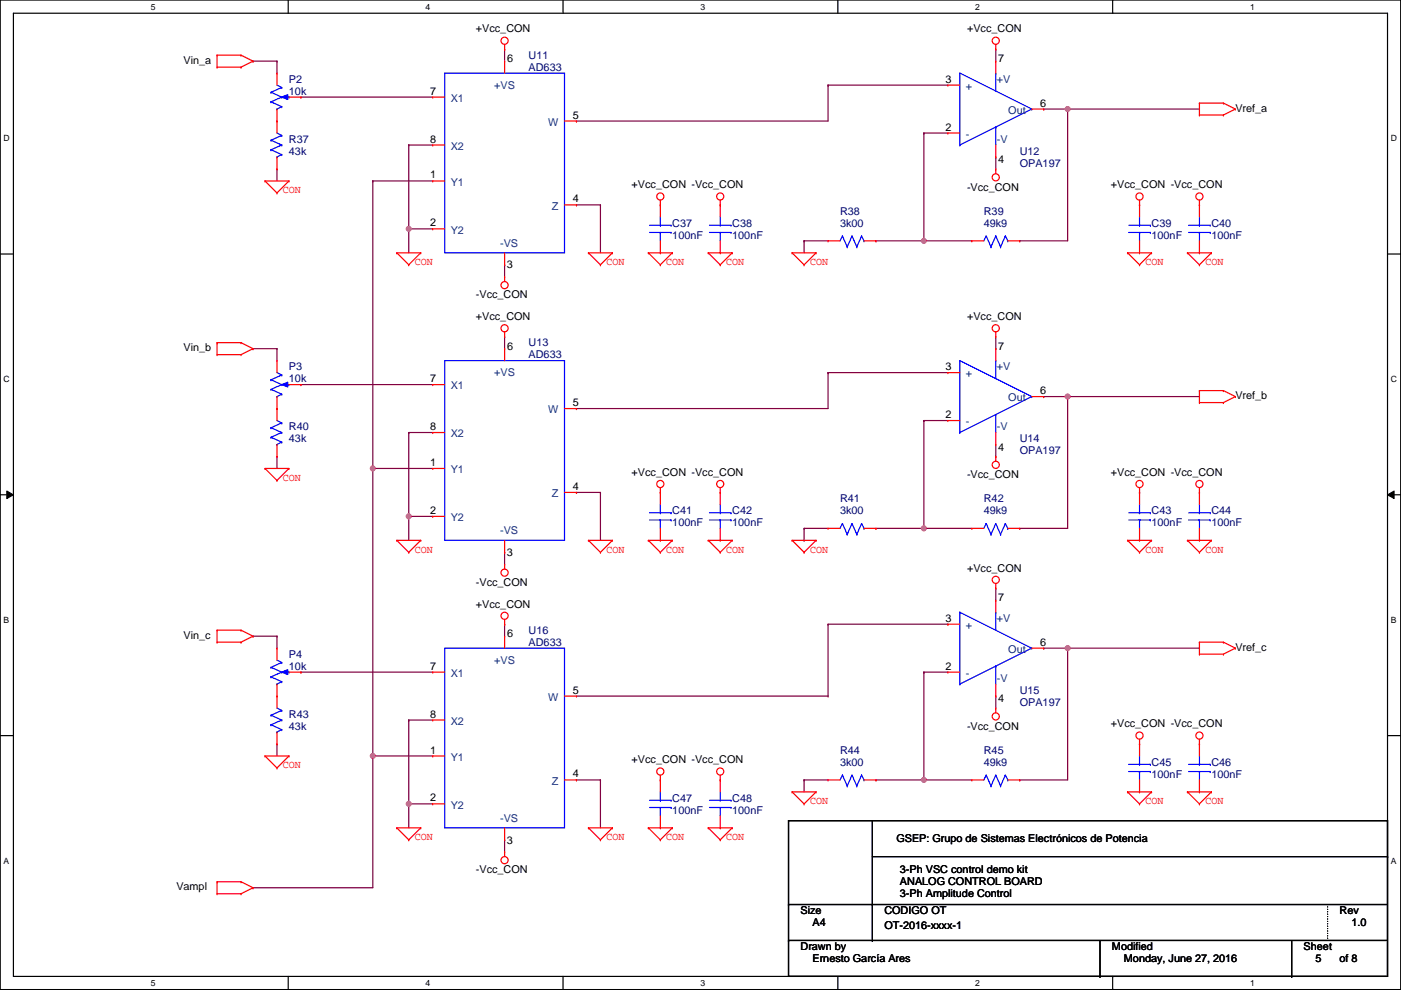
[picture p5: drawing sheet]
<svg xmlns="http://www.w3.org/2000/svg" width="297mm" height="210mm" viewBox="0 0 297 210" stroke-linecap="round" stroke-linejoin="round" font-family="sans-serif">
<path d="M0 0h297v209.8h-297zM2.8 2.8h291.4v204.2h-291.4z" fill="none" stroke="#000" stroke-width=".25"/>
<g fill="#fff">
<path d="M32 .4h1v2h-1z"/>
<path d="M32 207.4h1v2h-1z"/>
</g>
<path d="M61.1 0v2.8M61.1 207v2.8" fill="none" stroke="#000" stroke-width=".25"/>
<g fill="#fff">
<path d="M90.2 .4h1v2h-1z"/>
<path d="M90.2 207.4h1v2h-1z"/>
</g>
<path d="M119.4 0v2.8M119.4 207v2.8" fill="none" stroke="#000" stroke-width=".25"/>
<g fill="#fff">
<path d="M148.5 .4h1v2h-1z"/>
<path d="M148.5 207.4h1v2h-1z"/>
</g>
<path d="M177.6 0v2.8M177.6 207v2.8" fill="none" stroke="#000" stroke-width=".25"/>
<g fill="#fff">
<path d="M206.8 .4h1v2h-1z"/>
<path d="M206.8 207.4h1v2h-1z"/>
</g>
<path d="M235.9 0v2.8M235.9 207v2.8" fill="none" stroke="#000" stroke-width=".25"/>
<g fill="#fff">
<path d="M265 .4h1.1v2h-1.1z"/>
<path d="M265 207.4h1.1v2h-1.1z"/>
<path d="M.7 28.3h1.4v2.1h-1.4z"/>
<path d="M294.9 28.3h1.3v2.1h-1.3z"/>
<path d="M.7 79.4h1.4v2h-1.4z"/>
<path d="M294.9 79.4h1.3v2h-1.3z"/>
</g>
<path d="M0 53.9h2.8M294.2 53.9h2.8" fill="none" stroke="#000" stroke-width=".25"/>
<g fill="#fff">
<path d="M.7 130.4h1.3v2.1h-1.3z"/>
<path d="M294.9 130.4h1.2v2.1h-1.2z"/>
</g>
<path d="M0 104.9h2.8M294.2 104.9h2.8" fill="none" stroke="#000" stroke-width=".25"/>
<path d="M1.4 104.1l1.4 .8-1.4 .8zM294.2 104.9l1.4-.8v1.6z" fill="#000"/>
<path d="M1.4 104.1l1.4 .8-1.4 .8zM294.2 104.9l1.4-.8v1.6z" fill="none" stroke="#000" stroke-width=".21"/>
<g fill="#fff">
<path d="M.7 181.5h1.3v2h-1.3z"/>
<path d="M294.9 181.5h1.2v2h-1.2z"/>
</g>
<path d="M0 156h2.8M294.2 156h2.8" fill="none" stroke="#000" stroke-width=".25"/>
<path d="M86.7 48.5h.1M86.7 48.5h5M86.7 48.5v5.1M122.2 43.4h.1M122.2 43.4h5.1M127.3 43.4h.1M127.3 43.4v10.2" fill="none" stroke="#800040" stroke-width=".25"/>
<circle cx="86.7" cy="48.5" r=".5" fill="#f0f"/>
<circle cx="86.7" cy="48.5" r=".5" fill="none" stroke="#f0f" stroke-width=".25"/>
<path d="M86.7 30.7h.1M86.7 30.7h5M86.7 30.7v17.8M86.7 91.7h.1M86.7 91.7v22.9M86.7 91.7h5M86.7 109.5h.1M86.7 109.5h5M122.2 104.4h.1M122.2 104.4h5.1M127.3 104.4h.1M127.3 104.4v10.2" fill="none" stroke="#800040" stroke-width=".25"/>
<circle cx="86.7" cy="109.5" r=".5" fill="#f0f"/>
<circle cx="86.7" cy="109.5" r=".5" fill="none" stroke="#f0f" stroke-width=".25"/>
<path d="M86.7 152.7h.1M86.7 152.7v22.8M86.7 152.7h5M86.7 170.4h.1M86.7 170.4h5M122.2 165.4h.1M122.2 165.4h5.1M127.3 165.4h.1M127.3 165.4v10.1" fill="none" stroke="#800040" stroke-width=".25"/>
<circle cx="86.7" cy="170.4" r=".5" fill="#f0f"/>
<circle cx="86.7" cy="170.4" r=".5" fill="none" stroke="#f0f" stroke-width=".25"/>
<path d="M79 99.3h.1M79 99.3h12.7M79 99.3v61M53.6 188.2h.1M53.6 188.2h25.4" fill="none" stroke="#800040" stroke-width=".25"/>
<circle cx="79" cy="160.3" r=".5" fill="#f0f"/>
<circle cx="79" cy="160.3" r=".5" fill="none" stroke="#f0f" stroke-width=".25"/>
<circle cx="79" cy="99.3" r=".5" fill="#f0f"/>
<circle cx="79" cy="99.3" r=".5" fill="none" stroke="#f0f" stroke-width=".25"/>
<g fill="none" stroke="#800040" stroke-width=".25">
<path d="M107 10.4h.1M107 10.4v2.6M211.1 10.4h.1M211.1 10.4v2.6M63.8 20.6h.1M63.8 20.6h27.9M79 38.4h.1M79 38.4h12.7M79 38.4v60.9M211.1 33.3h.1M211.1 33.3v2.5M221.3 23.1h.1"/>
<path d="M221.3 23.1h5.1M107 56.1h.1M107 56.1v2.6M107 71.4h.1M107 71.4v2.5M63.8 81.5h.1M63.8 81.5h27.9M107 117.1h.1M107 117.1v2.5M107 132.3h.1M107 132.3v2.6M63.8 142.5h.1"/>
<path d="M63.8 142.5h27.9M79 160.3h.1M79 160.3h12.7M79 160.3v27.9M107 178.1h.1M107 178.1v2.5"/>
</g>
<circle cx="226.4" cy="23.1" r=".5" fill="#f0f"/>
<circle cx="226.4" cy="23.1" r=".5" fill="none" stroke="#f0f" stroke-width=".25"/>
<path d="M195.9 28.2h.1M195.9 28.2h5.1M195.9 28.2v22.9M226.4 23.1h.1M226.4 23.1v28h-10.2M216.2 51.1h.1" fill="none" stroke="#800040" stroke-width=".25"/>
<circle cx="195.9" cy="51.1" r=".5" fill="#f0f"/>
<circle cx="195.9" cy="51.1" r=".5" fill="none" stroke="#f0f" stroke-width=".25"/>
<g fill="none" stroke="#800040" stroke-width=".25">
<path d="M53.6 13h.1M53.6 13h5.1M58.7 13h.1M58.7 13v2.5M58.7 35.8h.1M58.7 35.8v2.6M122.2 25.7h.1M122.2 25.7h53.4M226.4 23.1h.1M226.4 23.1h27.9M170.5 51.1h.1M170.5 51.1h5.1"/>
<path d="M170.5 51.1v2.5M185.7 51.1h.1M185.7 51.1h20.3M195.9 51.1h.1M211.1 73.9h.1M211.1 71.4v2.5M211.1 96.8h.1M211.1 94.2v2.6M221.3 84.1h.1M221.3 84.1h5.1M226.4 84.1h.1M226.4 84.1v27.9"/>
</g>
<circle cx="226.4" cy="84.1" r=".5" fill="#f0f"/>
<circle cx="226.4" cy="84.1" r=".5" fill="none" stroke="#f0f" stroke-width=".25"/>
<path d="M195.9 89.2h.1M195.9 89.2h5.1M195.9 89.2v22.8M216.2 112h.1M216.2 112h10.2" fill="none" stroke="#800040" stroke-width=".25"/>
<circle cx="195.9" cy="112" r=".5" fill="#f0f"/>
<circle cx="195.9" cy="112" r=".5" fill="none" stroke="#f0f" stroke-width=".25"/>
<g fill="none" stroke="#800040" stroke-width=".25">
<path d="M175.6 18h.1M175.6 18v7.7M175.6 18h25.4M53.6 73.9h.1M53.6 73.9h5.1M58.7 73.9h.1M58.7 73.9v2.6M175.6 79h.1M175.6 79v7.6h-53.4M175.6 79h25.4M58.7 96.8h.1M58.7 96.8v2.5"/>
<path d="M122.2 86.6h.1M226.4 84.1h.1M226.4 84.1h27.9M170.5 112h.1M170.5 114.6h.1M170.5 112h5.1M170.5 112v2.6M185.7 112h.1M185.7 112h20.3M195.9 112h.1M211.1 124.7h.1M211.1 124.7v2.6"/>
<path d="M221.3 137.4h.1M221.3 137.4h5.1M226.4 137.4h.1M226.4 137.4v28M211.1 147.6h.1M211.1 147.6v2.5"/>
</g>
<circle cx="226.4" cy="137.4" r=".5" fill="#f0f"/>
<circle cx="226.4" cy="137.4" r=".5" fill="none" stroke="#f0f" stroke-width=".25"/>
<path d="M195.9 142.5h.1M195.9 142.5h5.1M195.9 142.5v22.9M216.2 165.4h.1M216.2 165.4h10.2" fill="none" stroke="#800040" stroke-width=".25"/>
<circle cx="195.9" cy="165.4" r=".5" fill="#f0f"/>
<circle cx="195.9" cy="165.4" r=".5" fill="none" stroke="#f0f" stroke-width=".25"/>
<g fill="none" stroke="#800040" stroke-width=".25">
<path d="M53.6 134.9h.1M53.6 134.9h5.1M58.7 134.9h.1M58.7 134.9v2.5M175.6 132.3h.1M175.6 132.3h25.4M175.6 132.3v15.3M201 132.3h.1M226.4 137.4h.1M226.4 137.4h27.9M58.7 157.7h.1M58.7 157.7v2.6"/>
<path d="M122.2 147.6h53.4M175.6 147.6h.1M170.5 165.4h.1M170.5 165.4h5.1M170.5 165.4v2.5M185.7 165.4h.1M185.7 165.4h20.3M195.9 165.4h.1"/>
</g>
<g fill="none" stroke="#f00" stroke-width=".25">
<path d="M46 14.2h.1M46 11.7h.1M46 11.7v2.5M46 11.7h5.1M46 14.2h5.1M51.1 11.7h.1M51.1 14.2h.1M51.1 11.7l2.5 1.3M53.6 13h.1M53.6 13l-2.5 1.2M107 10.4h.1M107 9.4v1"/>
<path d="M211.1 10.4h.1M211.1 9.4v1M56.2 38.4h.1M56.2 38.4h5.1M56.2 38.4l2.5 2.5M61.3 38.4h.1M61.3 38.4l-2.6 2.5M211.1 35.8h.1M211.1 35.8v1M254.3 24.4h.1M254.3 21.9h.1M254.3 21.9h5.1"/>
<path d="M254.3 24.4h5.1M254.3 21.9v2.5M259.4 21.9h.1M259.4 24.4h.1M259.4 21.9l2.5 1.2M261.9 23.1h.1M261.9 23.1l-2.5 1.3M58.7 40.9h.1M84.1 53.6h.1M84.1 53.6h5.1M84.1 53.6l2.6 2.5M86.7 56.1h.1"/>
<path d="M89.2 53.6h.1M89.2 53.6l-2.5 2.5M107 58.7h.1M107 58.7v1M124.8 53.6h.1M124.8 53.6h5M124.8 53.6l2.5 2.5M127.3 56.1h.1M129.8 53.6h.1M129.8 53.6l-2.5 2.5M137.5 53.6h.1M137.5 53.6h5"/>
<path d="M137.5 53.6l2.5 2.5M140 56.1h.1M140 43.4h.1M140 53.6h.1M140 42.4v3.6M140 51.1v2.5M142.5 53.6h.1M142.5 53.6l-2.5 2.5M150.2 53.6h.1M150.2 53.6h5M150.2 53.6l2.5 2.5M152.7 56.1h.1"/>
<path d="M152.7 43.4h.1M152.7 42.4v1M155.2 53.6h.1M155.2 53.6l-2.5 2.5M167.9 53.6h.1M167.9 53.6h5.1M167.9 53.6l2.6 2.5M170.5 56.1h.1M173 53.6h.1M173 53.6l-2.5 2.5M175.6 51.1h.1M175.6 51.1h2.5"/>
<path d="M183.2 51.1h2.5M185.7 51.1h.1M239.1 53.6h.1M239.1 53.6h5M239.1 53.6l2.5 2.5M241.6 56.1h.1M241.6 43.4h.1M241.6 42.4v1M244.1 53.6h.1M244.1 53.6l-2.5 2.5M251.8 53.6h.1M251.8 53.6h5"/>
<path d="M251.8 53.6l2.5 2.5M254.3 56.1h.1M254.3 43.4h.1M254.3 42.4v1M256.8 53.6h.1M256.8 53.6l-2.5 2.5M46 75.2h.1M46 72.7h.1M46 72.7v2.5M46 72.7h5.1M46 75.2h5.1M51.1 72.7h.1"/>
<path d="M51.1 75.2h.1M51.1 72.7l2.5 1.2M53.6 73.9h.1M53.6 73.9l-2.5 1.3M107 71.4h.1M107 70.4v1M211.1 71.4h.1M211.1 70.4v1M56.2 99.3h.1M56.2 99.3h5.1M56.2 99.3l2.5 2.6M61.3 99.3h.1"/>
<path d="M61.3 99.3l-2.6 2.6M211.1 96.8h.1M211.1 96.8v1M254.3 85.4h.1M254.3 82.8h.1M254.3 82.8v2.6M254.3 82.8h5.1M254.3 85.4h5.1M259.4 82.8h.1M259.4 85.4h.1M259.4 82.8l2.5 1.3M261.9 84.1h.1"/>
<path d="M261.9 84.1l-2.5 1.3M58.7 101.9h.1M84.1 114.6h.1M84.1 114.6h5.1M84.1 114.6l2.6 2.5M86.7 117.1h.1M89.2 114.6h.1M89.2 114.6l-2.5 2.5M107 119.6h.1M107 119.6v1.1M124.8 114.6h.1M124.8 114.6h5"/>
<path d="M124.8 114.6l2.5 2.5M127.3 117.1h.1M129.8 114.6h.1M129.8 114.6l-2.5 2.5M137.5 114.6h.1M137.5 114.6h5M137.5 114.6l2.5 2.5M140 117.1h.1M140 104.4h.1M140 103.4v1M142.5 114.6h.1M142.5 114.6l-2.5 2.5"/>
<path d="M150.2 114.6h.1M150.2 114.6h5M150.2 114.6l2.5 2.5M152.7 117.1h.1M152.7 104.4h.1M152.7 114.6h.1M152.7 103.4v3.5M152.7 112v2.6M155.2 114.6h.1M155.2 114.6l-2.5 2.5M167.9 114.6h.1M167.9 114.6h5.1"/>
<path d="M167.9 114.6l2.6 2.5M170.5 117.1h.1M173 114.6h.1M173 114.6l-2.5 2.5M175.6 112h.1M175.6 112h2.5M183.2 112h2.5M185.7 112h.1M206 112h.1M206 112h2.6M213.7 112h2.5M216.2 112h.1"/>
<path d="M239.1 114.6h.1M239.1 114.6h5M239.1 114.6l2.5 2.5M241.6 117.1h.1M241.6 104.4h.1M241.6 114.6h.1M241.6 103.4v3.5M241.6 112v2.6M244.1 114.6h.1M244.1 114.6l-2.5 2.5M251.8 114.6h.1M251.8 114.6h5"/>
<path d="M251.8 114.6l2.5 2.5M254.3 117.1h.1M254.3 104.4h.1M254.3 103.4v1M256.8 114.6h.1M256.8 114.6l-2.5 2.5M46 136.2h.1M46 133.6h.1M46 133.6v2.6M46 136.2h5.1M46 133.6h5.1M51.1 133.6h.1"/>
<path d="M51.1 136.2h.1M51.1 133.6l2.5 1.3M53.6 134.9h.1M53.6 134.9l-2.5 1.3M107 132.3h.1M107 134.9h.1M107 131.3v1M107 134.9v2.5M211.1 124.7h.1M211.1 123.7v1M254.3 138.7h.1M254.3 136.2h.1"/>
<path d="M254.3 136.2v2.5M254.3 136.2h5.1M254.3 138.7h5.1M259.4 136.2h.1M259.4 138.7h.1M259.4 136.2l2.5 1.2M261.9 137.4h.1M261.9 137.4l-2.5 1.3M91.7 152.7h.1M91.7 142.5h.1M91.7 152.7h2.6M91.7 142.5h2.6"/>
<path d="M119.7 147.6h2.5M122.2 147.6h.1M211.1 150.1h.1M211.1 150.1v1M241.6 157.7h.1M241.6 156.7v1M254.3 157.7h.1M254.3 156.7v1M56.2 160.3h.1M56.2 160.3h5.1M56.2 160.3l2.5 2.5M58.7 162.8h.1"/>
<path d="M61.3 160.3h.1M61.3 160.3l-2.6 2.5M84.1 175.5h.1M84.1 175.5h5.1M84.1 175.5l2.6 2.6M86.7 178.1h.1M89.2 175.5h.1M89.2 175.5l-2.5 2.6M91.7 160.3h.1M91.7 170.4h.1M91.7 160.3h2.6M91.7 170.4h2.6"/>
<path d="M107 178.1h.1M107 175.5v2.6M119.7 165.4h2.5M122.2 165.4h.1M124.8 175.5h.1M124.8 175.5h5M124.8 175.5l2.5 2.6M127.3 178.1h.1M129.8 175.5h.1M129.8 175.5l-2.5 2.6M137.5 175.5h.1M137.5 175.5h5"/>
<path d="M137.5 175.5l2.5 2.6M140 178.1h.1M140 165.4h.1M140 175.5h.1M140 164.3v3.6M140 173v2.5M142.5 175.5h.1M142.5 175.5l-2.5 2.6M150.2 175.5h.1M150.2 175.5h5M150.2 175.5l2.5 2.6M152.7 178.1h.1"/>
<path d="M152.7 165.4h.1M152.7 175.5h.1M152.7 164.3v3.6M152.7 173v2.5M155.2 175.5h.1M155.2 175.5l-2.5 2.6M167.9 167.9h.1M167.9 167.9h5.1M167.9 167.9l2.6 2.5M170.5 170.4h.1M173 167.9h.1M173 167.9l-2.5 2.5"/>
<path d="M175.6 165.4h.1M175.6 165.4h2.5M183.2 165.4h2.5M185.7 165.4h.1M239.1 167.9h.1M239.1 167.9h5M239.1 167.9l2.5 2.5M241.6 170.4h.1M244.1 167.9h.1M244.1 167.9l-2.5 2.5M251.8 167.9h.1M251.8 167.9h5"/>
<path d="M251.8 167.9l2.5 2.5M254.3 170.4h.1M256.8 167.9h.1M256.8 167.9l-2.5 2.5M46 189.5h.1M46 187h.1M46 187h5.1M46 189.5h5.1M46 187v2.5M51.1 187h.1M51.1 189.5h.1M51.1 187l2.5 1.2"/>
<path d="M53.6 188.2h.1M53.6 188.2l-2.5 1.3M107 180.6h.1M107 180.6v1"/>
<circle cx="107" cy="8.6" r=".76"/>
<circle cx="211.1" cy="8.6" r=".76"/>
<circle cx="211.1" cy="37.6" r=".76"/>
<circle cx="140" cy="41.7" r=".76"/>
<circle cx="152.7" cy="41.7" r=".76"/>
<circle cx="241.6" cy="41.7" r=".76"/>
<circle cx="254.3" cy="41.7" r=".76"/>
<circle cx="107" cy="69.6" r=".76"/>
<circle cx="107" cy="60.5" r=".76"/>
<circle cx="211.1" cy="69.6" r=".76"/>
<circle cx="211.1" cy="98.6" r=".76"/>
<circle cx="140" cy="102.6" r=".76"/>
<circle cx="152.7" cy="102.6" r=".76"/>
<circle cx="241.6" cy="102.6" r=".76"/>
<circle cx="254.3" cy="102.6" r=".76"/>
<circle cx="107" cy="130.6" r=".76"/>
<circle cx="107" cy="121.4" r=".76"/>
<circle cx="211.1" cy="122.9" r=".76"/>
<circle cx="211.1" cy="151.9" r=".76"/>
<circle cx="241.6" cy="156" r=".76"/>
<circle cx="254.3" cy="156" r=".76"/>
<circle cx="140" cy="163.6" r=".76"/>
<circle cx="152.7" cy="163.6" r=".76"/>
<circle cx="107" cy="182.4" r=".76"/>
</g>
<g fill="none" stroke="#000" stroke-width=".25">
<path d="M167.2 174h127v33h-127zM185 174v25.4M167.2 199.4h.1M167.2 191.8h.1M167.2 199.4h127M167.2 191.8h127M185 199.4h.1M185 191.8h.1M185 181.6h109.2M233.2 199.4v7.6M273.9 199.4v7.6M294.2 181.6h.1"/>
<path d="M233.2 207h.1M273.9 207h.1"/>
</g>
<path d="M281.5 191.8v7.6M281.5 199.4h.1" fill="none" stroke="#000" stroke-width=".25" stroke-dasharray="0 .5"/>
<g fill="none" stroke="#00f" stroke-width=".25">
<path d="M57.5 19.6h.1M57.5 19.6l2.2 1M58.7 18l1 .6M59.7 18.6h.1M59.7 18.6l-2.2 1M57.5 21.6h.1M57.5 21.6l2.2 1M58.7 23.1h.1M59.7 20.6h.1M59.7 22.6h.1M59.7 20.6l-2.2 1M59.7 22.6l-1 .5"/>
<path d="M137.7 49.3h4.6M137.7 47.8h4.6M140 47.8h.1M140 49.3h.1M140 46v1.8M140 49.3v1.8M142.3 49.3h.1M142.3 47.8h.1M178.6 50h.1M178.6 50l1 2.3M178.6 50l-.5 1.1M179.6 52.3h.1"/>
<path d="M180.6 50h.1M180.6 50l-1 2.3M180.6 50l1.1 2.3M181.7 52.3h.1M182.7 50h.1M182.7 50l-1 2.3M182.7 50l.5 1.1M183.2 51.1h.1M150.4 110.2h4.6M150.4 108.7h4.6M152.7 108.7h.1M152.7 110.2h.1"/>
<path d="M152.7 106.9v1.8M152.7 110.2v1.8M155 110.2h.1M155 108.7h.1M178.6 111h.1M178.6 111l1 2.3M178.6 111l-.5 1M179.6 113.3h.1M180.6 111h.1M180.6 111l-1 2.3M180.6 111l1.1 2.3M181.7 113.3h.1"/>
<path d="M182.7 111h.1M182.7 111l-1 2.3M182.7 111l.5 1M183.2 112h.1M209.1 111h.1M209.1 111l1 2.3M209.1 111l-.5 1M210.1 113.3h.1M211.1 111h.1M211.1 111l-1 2.3M211.1 111l1 2.3M212.1 113.3h.1"/>
<path d="M213.2 111h.1M213.2 111l-1.1 2.3M213.2 111l.5 1M213.7 112h.1M239.3 110.2h4.6M239.3 108.7h4.6M241.6 108.7h.1M241.6 110.2h.1M241.6 106.9v1.8M241.6 110.2v1.8M243.9 110.2h.1M243.9 108.7h.1"/>
<path d="M94.3 137.4h25.4v38.1h-25.4zM137.7 171.2h4.6M137.7 169.7h4.6M140 169.7h.1M140 171.2h.1M140 167.9v1.8M140 171.2v1.8M142.3 171.2h.1M142.3 169.7h.1M150.4 171.2h4.6M150.4 169.7h4.6M152.7 169.7h.1"/>
<path d="M152.7 171.2h.1M152.7 167.9v1.8M152.7 171.2v1.8M155 171.2h.1M155 169.7h.1M178.6 164.3h.1M178.6 164.3l1 2.3M178.6 164.3l-.5 1.1M179.6 166.6h.1M180.6 164.3h.1M180.6 164.3l-1 2.3M180.6 164.3l1.1 2.3"/>
<path d="M181.7 166.6h.1M182.7 164.3h.1M182.7 164.3l-1 2.3M182.7 164.3l.5 1.1M183.2 165.4h.1"/>
</g>
<path d="M59.7 20.6l1.3-.5v1z" fill="#00f"/>
<g fill="none" stroke="#00f" stroke-width=".25">
<path d="M94.3 15.5h25.4v38.1h-25.4zM203.5 15.5h.1M203.5 15.5v15.2M203.5 15.5l15.2 7.6M211.1 15.5h.1M211.1 15.5v3.8M59.7 20.6l1.3-.5v1zM61 20.6h.3M61.3 20.6h.1M203.5 30.7h.1M211.1 26.9h.1M211.1 26.9v3.8"/>
<path d="M218.7 23.1h.1M218.7 23.1l-15.2 7.6M150.4 49.3h4.6M150.4 47.8h4.6M152.7 47.8h.1M152.7 49.3h.1M152.7 46v1.8M152.7 49.3v1.8M155 49.3h.1M155 47.8h.1M58.7 140l1 .5M57.5 141.5h.1"/>
<path d="M57.5 143.5h.1M57.5 141.5l2.2 1M57.5 143.5l2.2 1M58.7 145h.1M59.7 142.5h.1M59.7 144.5h.1M59.7 140.5h.1M59.7 140.5l-2.2 1M59.7 142.5l-2.2 1M59.7 144.5l-1 .5"/>
</g>
<g fill="none" stroke="#f00" stroke-width=".25">
<path d="M58.7 15.5h.1M58.7 15.5v2.5M107 13h.1M107 13v2.5M201 18h.1M201 18h2.5M211.1 13h.1M211.1 13v2.5M58.7 25.7h.1M58.7 23.1v2.6M61.3 20.6h2.5M63.8 20.6h.1"/>
<path d="M91.7 38.4h.1M91.7 30.7h.1M91.7 20.6h.1M91.7 20.6h2.6M91.7 38.4h2.6M91.7 30.7h2.6M119.7 25.7h2.5M122.2 25.7h.1M201 28.2h.1M201 28.2h2.5M211.1 33.3h.1M211.1 30.7v2.6"/>
<path d="M218.7 23.1h2.6M221.3 23.1h.1M91.7 48.5h.1M91.7 48.5h2.6M107 56.1h.1M107 53.6v2.5M119.7 43.4h2.5M122.2 43.4h.1M152.7 43.4h.1M152.7 53.6h.1M152.7 43.4v2.6M152.7 51.1v2.5"/>
</g>
<path d="M59.7 142.5l1.3-.5v1z" fill="#00f"/>
<g fill="none" stroke="#00f" stroke-width=".25">
<path d="M57.5 29.7h.1M57.5 31.8h.1M57.5 29.7l2.2 1M57.5 31.8l2.2 1M58.7 33.3h.1M58.7 28.2l1 .5M59.7 30.7h.1M59.7 32.8h.1M59.7 28.7h.1M59.7 28.7l-2.2 1M59.7 30.7l-2.2 1.1M59.7 32.8l-1 .5"/>
<path d="M58.7 79l1 .5M59.7 79.5h.1M59.7 79.5l-2.2 1M57.5 80.5h.1M57.5 82.6h.1M57.5 80.5l2.2 1M57.5 82.6l2.2 1M58.7 84.1h.1M59.7 81.5h.1M59.7 83.6h.1M59.7 81.5l-2.2 1.1M59.7 83.6l-1 .5"/>
<path d="M252 110.2h4.6M252 108.7h4.6M254.3 108.7h.1M254.3 110.2h.1M254.3 106.9v1.8M254.3 110.2v1.8M256.6 110.2h.1M256.6 108.7h.1M203.5 129.8h.1M203.5 129.8v15.2M203.5 129.8l15.2 7.6M211.1 129.8h.1"/>
<path d="M211.1 129.8v3.8M218.7 137.4h.1M218.7 137.4l-15.2 7.6M59.7 142.5l1.3-.5v1zM61 142.5h.3M61.3 142.5h.1M203.5 145h.1M211.1 141.2h.1M211.1 141.2v3.8"/>
</g>
<g fill="none" stroke="#f00" stroke-width=".25">
<path d="M58.7 25.7h.1M58.7 35.8h.1M58.7 25.7v2.5M58.7 33.3v2.5M254.3 104.4h.1M254.3 114.6h.1M254.3 104.4v2.5M254.3 112v2.6M58.7 137.4h.1M58.7 137.4v2.6M201 132.3h.1M201 132.3h2.5"/>
<path d="M211.1 127.3h.1M211.1 127.3v2.5M218.7 137.4h2.6M221.3 137.4h.1M58.7 147.6h.1M58.7 145v2.6M61.3 142.5h2.5M63.8 142.5h.1M201 142.5h.1M201 142.5h2.5M211.1 147.6h.1M211.1 145v2.6"/>
</g>
<path d="M59.7 81.5l1.3-.5v1.1z" fill="#00f"/>
<g fill="none" stroke="#00f" stroke-width=".25">
<path d="M209.1 50h.1M209.1 50l1 2.3M209.1 50l-.5 1.1M210.1 52.3h.1M211.1 50h.1M211.1 50l-1 2.3M211.1 50l1 2.3M212.1 52.3h.1M213.2 50h.1M213.2 50l-1.1 2.3M213.2 50l.5 1.1M213.7 51.1h.1"/>
<path d="M239.3 49.3h4.6M239.3 47.8h4.6M241.6 47.8h.1M241.6 49.3h.1M241.6 46v1.8M241.6 49.3v1.8M243.9 49.3h.1M243.9 47.8h.1M252 49.3h4.6M252 47.8h4.6M254.3 47.8h.1M254.3 49.3h.1"/>
<path d="M254.3 46v1.8M254.3 49.3v1.8M256.6 49.3h.1M256.6 47.8h.1M94.3 76.5h25.4v38.1h-25.4zM203.5 76.5h.1M203.5 76.5v15.2M203.5 76.5l15.2 7.6M211.1 76.5h.1M211.1 76.5v3.8M57.5 90.7h.1M57.5 92.7h.1"/>
<path d="M57.5 90.7l2.2 1M57.5 92.7l2.2 1M58.7 94.2h.1M58.7 89.2l1 .5M59.7 81.5l1.3-.5v1.1zM59.7 91.7h.1M59.7 93.7h.1M59.7 89.7h.1M59.7 89.7l-2.2 1M59.7 91.7l-2.2 1M59.7 93.7l-1 .5M61 81.5h.3"/>
<path d="M61.3 81.5h.1M203.5 91.7h.1M211.1 87.9h.1M211.1 87.9v3.8M218.7 84.1h.1M218.7 84.1l-15.2 7.6M137.7 110.2h4.6M137.7 108.7h4.6M140 108.7h.1M140 110.2h.1M140 106.9v1.8M140 110.2v1.8"/>
<path d="M142.3 110.2h.1M142.3 108.7h.1M57.5 151.6h.1M57.5 153.7h.1M57.5 151.6l2.2 1.1M57.5 153.7l2.2 1M58.7 155.2h.1M58.7 150.1l1 .5M59.7 152.7h.1M59.7 154.7h.1M59.7 150.6h.1M59.7 150.6l-2.2 1"/>
<path d="M59.7 152.7l-2.2 1M59.7 154.7l-1 .5M209.1 164.3h.1M209.1 164.3l1 2.3M209.1 164.3l-.5 1.1M210.1 166.6h.1M211.1 164.3h.1M211.1 164.3l-1 2.3M211.1 164.3l1 2.3M212.1 166.6h.1M213.2 164.3h.1M213.2 164.3l-1.1 2.3"/>
<path d="M213.2 164.3l.5 1.1M213.7 165.4h.1M239.3 163.6h4.6M239.3 162.1h4.6M241.6 162.1h.1M241.6 163.6h.1M241.6 160.3v1.8M241.6 163.6v1.8M243.9 163.6h.1M243.9 162.1h.1M252 163.6h4.6M252 162.1h4.6"/>
<path d="M254.3 162.1h.1M254.3 163.6h.1M254.3 160.3v1.8M254.3 163.6v1.8M256.6 163.6h.1M256.6 162.1h.1"/>
</g>
<g fill="none" stroke="#f00" stroke-width=".25">
<path d="M206 51.1h.1M206 51.1h2.6M213.7 51.1h2.5M216.2 51.1h.1M241.6 43.4h.1M241.6 53.6h.1M241.6 43.4v2.6M241.6 51.1v2.5M254.3 43.4h.1M254.3 53.6h.1M254.3 43.4v2.6M254.3 51.1v2.5"/>
<path d="M58.7 76.5h.1M58.7 76.5v2.5M107 73.9h.1M107 73.9v2.6M201 79h.1M201 79h2.5M211.1 73.9h.1M211.1 73.9v2.6M58.7 86.6h.1M58.7 96.8h.1M58.7 84.1v5.1M58.7 94.2v2.6"/>
<path d="M61.3 81.5h2.5M63.8 81.5h.1M91.7 99.3h.1M91.7 91.7h.1M91.7 81.5h.1M91.7 81.5h2.6M91.7 99.3h2.6M91.7 91.7h2.6M119.7 86.6h2.5M122.2 86.6h.1M201 89.2h.1M201 89.2h2.5"/>
<path d="M211.1 94.2h.1M211.1 91.7v2.5M218.7 84.1h2.6M221.3 84.1h.1M91.7 109.5h.1M91.7 109.5h2.6M107 117.1h.1M107 114.6v2.5M119.7 104.4h2.5M122.2 104.4h.1M140 104.4h.1M140 114.6h.1"/>
<path d="M140 104.4v2.5M140 112v2.6M58.7 147.6h.1M58.7 157.7h.1M58.7 147.6v2.5M58.7 155.2v2.5M241.6 157.7h.1M241.6 157.7v2.6M254.3 157.7h.1M254.3 157.7v2.6M206 165.4h.1M206 165.4h2.6"/>
<path d="M213.7 165.4h2.5M216.2 165.4h.1M241.6 167.9h.1M241.6 165.4v2.5M254.3 167.9h.1M254.3 165.4v2.5"/>
</g>
<circle cx="86.7" cy="48.5" r=".5" fill="#f0f"/>
<circle cx="86.7" cy="48.5" r=".5" fill="none" stroke="#f0f" stroke-width=".25"/>
<circle cx="86.7" cy="109.5" r=".5" fill="#f0f"/>
<circle cx="86.7" cy="109.5" r=".5" fill="none" stroke="#f0f" stroke-width=".25"/>
<circle cx="86.7" cy="170.4" r=".5" fill="#f0f"/>
<circle cx="86.7" cy="170.4" r=".5" fill="none" stroke="#f0f" stroke-width=".25"/>
<circle cx="79" cy="160.3" r=".5" fill="#f0f"/>
<circle cx="79" cy="160.3" r=".5" fill="none" stroke="#f0f" stroke-width=".25"/>
<circle cx="79" cy="99.3" r=".5" fill="#f0f"/>
<circle cx="79" cy="99.3" r=".5" fill="none" stroke="#f0f" stroke-width=".25"/>
<circle cx="226.4" cy="23.1" r=".5" fill="#f0f"/>
<circle cx="226.4" cy="23.1" r=".5" fill="none" stroke="#f0f" stroke-width=".25"/>
<circle cx="195.9" cy="51.1" r=".5" fill="#f0f"/>
<circle cx="195.9" cy="51.1" r=".5" fill="none" stroke="#f0f" stroke-width=".25"/>
<circle cx="226.4" cy="84.1" r=".5" fill="#f0f"/>
<circle cx="226.4" cy="84.1" r=".5" fill="none" stroke="#f0f" stroke-width=".25"/>
<circle cx="195.9" cy="112" r=".5" fill="#f0f"/>
<circle cx="195.9" cy="112" r=".5" fill="none" stroke="#f0f" stroke-width=".25"/>
<circle cx="226.4" cy="137.4" r=".5" fill="#f0f"/>
<circle cx="226.4" cy="137.4" r=".5" fill="none" stroke="#f0f" stroke-width=".25"/>
<circle cx="195.9" cy="165.4" r=".5" fill="#f0f"/>
<circle cx="195.9" cy="165.4" r=".5" fill="none" stroke="#f0f" stroke-width=".25"/>
<g font-size="2.3">
<text x="100.9" y="6.9">+Vcc_CON</text>
<text x="205" y="6.9">+Vcc_CON</text>
<text x="38.9" y="13.5">Vin_a</text>
<text x="107.5" y="13.2">6</text>
<text x="200.4" y="17.5">3</text>
<text x="211.6" y="13.2">7</text>
<text x="91.2" y="20.1">7</text>
<text x="220.5" y="22.6">6</text>
<text x="261.9" y="23.7">Vref_a</text>
<text x="121.5" y="25.1">5</text>
<text x="200.4" y="27.7">2</text>
<text x="91.2" y="30.2">8</text>
<text x="211.6" y="34.6">4</text>
<text x="91.2" y="37.8">1</text>
<text x="133.9" y="39.9">+Vcc_CON -Vcc_CON</text>
<text x="205" y="40.4">-Vcc_CON</text>
<text x="235.5" y="39.9">+Vcc_CON -Vcc_CON</text>
<text x="121.5" y="42.9">4</text>
<text x="91.2" y="48">2</text>
<text x="107.5" y="56.9">3</text>
<text x="100.9" y="63.3">-Vcc_CON</text>
<text x="100.9" y="67.8">+Vcc_CON</text>
<text x="205" y="67.8">+Vcc_CON</text>
<text x="38.9" y="74.5">Vin_b</text>
<text x="107.5" y="74.2">6</text>
<text x="211.6" y="74.2">7</text>
<text x="91.2" y="81">7</text>
<text x="200.4" y="78.5">3</text>
<text x="220.5" y="83.6">6</text>
<text x="121.5" y="86.1">5</text>
<text x="200.4" y="88.6">2</text>
<text x="261.9" y="84.6">Vref_b</text>
<text x="91.2" y="91.2">8</text>
<text x="211.6" y="95.5">4</text>
<text x="91.2" y="98.8">1</text>
<text x="133.9" y="100.9">+Vcc_CON -Vcc_CON</text>
<text x="205" y="101.4">-Vcc_CON</text>
<text x="235.5" y="100.9">+Vcc_CON -Vcc_CON</text>
<text x="121.5" y="103.9">4</text>
<text x="91.2" y="109">2</text>
<text x="107.5" y="117.9">3</text>
<text x="100.9" y="124.2">-Vcc_CON</text>
<text x="205" y="121.2">+Vcc_CON</text>
<text x="100.9" y="128.8">+Vcc_CON</text>
<text x="200.4" y="131.8">3</text>
<text x="211.6" y="127.5">7</text>
<text x="38.9" y="135.4">Vin_c</text>
<text x="107.5" y="135.1">6</text>
<text x="220.5" y="136.9">6</text>
<text x="261.9" y="138">Vref_c</text>
<text x="91.2" y="142">7</text>
<text x="200.4" y="142">2</text>
<text x="121.5" y="147.1">5</text>
<text x="211.6" y="148.9">4</text>
<text x="91.2" y="152.1">8</text>
<text x="205" y="154.7">-Vcc_CON</text>
<text x="235.5" y="154.2">+Vcc_CON -Vcc_CON</text>
<text x="91.2" y="159.8">1</text>
<text x="133.9" y="161.8">+Vcc_CON -Vcc_CON</text>
<text x="121.5" y="164.8">4</text>
<text x="91.2" y="169.9">2</text>
<text x="107.5" y="178.8">3</text>
<text x="190" y="178.6">GSEP: Grupo de Sistemas Electrónicos de Potencia</text>
<text x="100.9" y="185.2">-Vcc_CON</text>
<text x="190.8" y="185.2">3-Ph VSC control demo kit</text>
<text x="37.4" y="188.8">Vampl</text>
<text x="190.8" y="187.7">ANALOG CONTROL BOARD</text>
<text x="190.8" y="190.3">3-Ph Amplitude Control</text>
<text x="169.7" y="193.8">Size</text>
<text x="172.3" y="196.4">A4</text>
<text x="187.5" y="196.9">OT-2016-xxxx-1</text>
<text x="187.5" y="193.8">CODIGO OT</text>
<text x="284" y="193.8">Rev</text>
<text x="286.6" y="196.4">1.0</text>
<text x="169.7" y="201.5">Drawn by</text>
<text x="172.3" y="204">Ernesto García Ares</text>
<text x="235.8" y="201.5">Modified</text>
<text x="238.3" y="204">Monday, June 27, 2016</text>
<text x="276.4" y="201.5">Sheet</text>
<text x="278.9" y="204">5</text>
<text x="284" y="204">of 8</text>
</g>
<g font-size="2.3" fill="#000080">
<text x="61.3" y="17.6">P2</text>
<text x="112.1" y="12.5">U11</text>
<text x="112.1" y="15">AD633</text>
<text x="61.3" y="20.1">10k</text>
<text x="61.3" y="30.3">R37</text>
<text x="61.3" y="32.8">43k</text>
<text x="216.2" y="32.8">U12</text>
<text x="216.2" y="35.3">OPA197</text>
<text x="178.1" y="45.5">R38</text>
<text x="208.6" y="45.5">R39</text>
<text x="142.5" y="48">C37</text>
<text x="142.5" y="50.6">100nF</text>
<text x="155.2" y="48">C38</text>
<text x="155.2" y="50.6">100nF</text>
<text x="178.1" y="48">3k00</text>
<text x="208.6" y="48">49k9</text>
<text x="244.1" y="48">C39</text>
<text x="244.1" y="50.6">100nF</text>
<text x="256.8" y="48">C40</text>
<text x="256.8" y="50.6">100nF</text>
<text x="112.1" y="73.4">U13</text>
<text x="112.1" y="76">AD633</text>
<text x="61.3" y="78.5">P3</text>
<text x="61.3" y="81.1">10k</text>
<text x="61.3" y="91.2">R40</text>
<text x="61.3" y="93.8">43k</text>
<text x="216.2" y="93.8">U14</text>
<text x="216.2" y="96.3">OPA197</text>
<text x="178.1" y="106.5">R41</text>
<text x="208.6" y="106.5">R42</text>
<text x="142.5" y="109">C41</text>
<text x="142.5" y="111.5">100nF</text>
<text x="155.2" y="109">C42</text>
<text x="155.2" y="111.5">100nF</text>
<text x="178.1" y="109">3k00</text>
<text x="208.6" y="109">49k9</text>
<text x="244.1" y="109">C43</text>
<text x="244.1" y="111.5">100nF</text>
<text x="256.8" y="109">C44</text>
<text x="256.8" y="111.5">100nF</text>
<text x="112.1" y="134.4">U16</text>
<text x="112.1" y="136.9">AD633</text>
<text x="61.3" y="139.5">P4</text>
<text x="61.3" y="142">10k</text>
<text x="216.2" y="147.1">U15</text>
<text x="216.2" y="149.6">OPA197</text>
<text x="61.3" y="152.2">R43</text>
<text x="61.3" y="154.7">43k</text>
<text x="178.1" y="159.8">R44</text>
<text x="208.6" y="159.8">R45</text>
<text x="178.1" y="162.3">3k00</text>
<text x="208.6" y="162.3">49k9</text>
<text x="244.1" y="162.3">C45</text>
<text x="244.1" y="164.9">100nF</text>
<text x="256.8" y="162.3">C46</text>
<text x="256.8" y="164.9">100nF</text>
<text x="142.5" y="170">C47</text>
<text x="142.5" y="172.5">100nF</text>
<text x="155.2" y="170">C48</text>
<text x="155.2" y="172.5">100nF</text>
</g>
<g font-size="2.3" fill="#004080">
<text x="211.4" y="17.6">+V</text>
<text x="95.6" y="21.6">X1</text>
<text x="104.8" y="18.8">+VS</text>
<text x="204.8" y="19.1">+</text>
<text x="116.2" y="26.7">W</text>
<text x="204.8" y="29.2">-</text>
<text x="213.8" y="24.2">Out</text>
<text x="95.6" y="31.8">X2</text>
<text x="211.4" y="30.3">-V</text>
<text x="95.6" y="39.4">Y1</text>
<text x="117" y="44.5">Z</text>
<text x="95.6" y="49.6">Y2</text>
<text x="106" y="52.3">-VS</text>
<text x="95.6" y="82.6">X1</text>
<text x="104.8" y="79.8">+VS</text>
<text x="204.8" y="80">+</text>
<text x="211.4" y="78.5">+V</text>
<text x="116.2" y="87.7">W</text>
<text x="213.8" y="85.1">Out</text>
<text x="95.6" y="92.7">X2</text>
<text x="204.8" y="90.2">-</text>
<text x="211.4" y="91.2">-V</text>
<text x="95.6" y="100.4">Y1</text>
<text x="117" y="105.4">Z</text>
<text x="95.6" y="110.5">Y2</text>
<text x="106" y="113.2">-VS</text>
<text x="211.4" y="131.9">+V</text>
<text x="204.8" y="133.4">+</text>
<text x="95.6" y="143.5">X1</text>
<text x="104.8" y="140.7">+VS</text>
<text x="204.8" y="143.5">-</text>
<text x="213.8" y="138.5">Out</text>
<text x="116.2" y="148.6">W</text>
<text x="211.4" y="144.6">-V</text>
<text x="95.6" y="153.7">X2</text>
<text x="95.6" y="161.3">Y1</text>
<text x="117" y="166.4">Z</text>
<text x="95.6" y="171.5">Y2</text>
<text x="106" y="174.2">-VS</text>
</g>
<g font-size="2.3" fill="#f00">
<text x="60" y="40.9">CON</text>
<text x="87.9" y="56.2">CON</text>
<text x="128.6" y="56.2">CON</text>
<text x="141.3" y="56.2">CON</text>
<text x="154" y="56.2">CON</text>
<text x="171.8" y="56.2">CON</text>
<text x="242.9" y="56.2">CON</text>
<text x="255.6" y="56.2">CON</text>
<text x="60" y="101.9">CON</text>
<text x="87.9" y="117.1">CON</text>
<text x="128.6" y="117.1">CON</text>
<text x="141.3" y="117.1">CON</text>
<text x="154" y="117.1">CON</text>
<text x="171.8" y="117.1">CON</text>
<text x="242.9" y="117.1">CON</text>
<text x="255.6" y="117.1">CON</text>
<text x="60" y="162.9">CON</text>
<text x="171.8" y="170.5">CON</text>
<text x="242.9" y="170.5">CON</text>
<text x="255.6" y="170.5">CON</text>
<text x="87.9" y="178.1">CON</text>
<text x="128.6" y="178.1">CON</text>
<text x="141.3" y="178.1">CON</text>
<text x="154" y="178.1">CON</text>
</g>
<g font-size="1.8">
<text x="32" y="2">5</text>
<text x="90.2" y="2">4</text>
<text x="148.5" y="2">3</text>
<text x="206.8" y="2">2</text>
<text x="265" y="2">1</text>
<text x=".7" y="30">D</text>
<text x="294.9" y="30">D</text>
<text x=".7" y="81">C</text>
<text x="294.9" y="81">C</text>
<text x=".7" y="132.1">B</text>
<text x="294.9" y="132.1">B</text>
<text x=".7" y="183.1">A</text>
<text x="294.9" y="183.1">A</text>
<text x="32" y="209">5</text>
<text x="90.2" y="209">4</text>
<text x="148.5" y="209">3</text>
<text x="206.8" y="209">2</text>
<text x="265" y="209">1</text>
</g>
</svg>
